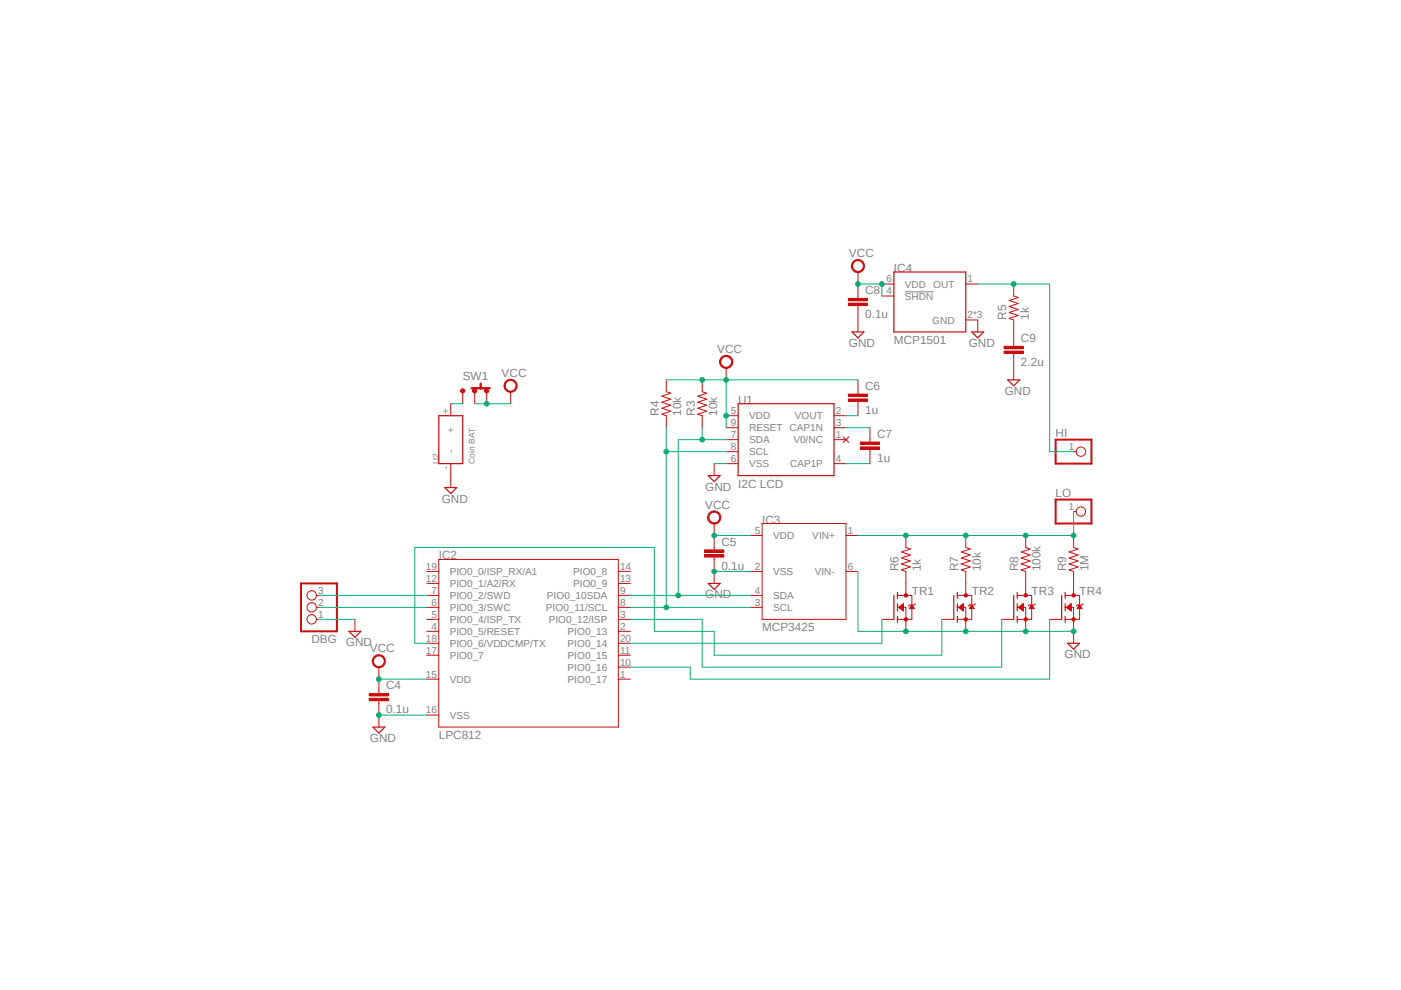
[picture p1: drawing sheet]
<svg xmlns="http://www.w3.org/2000/svg" width="297mm" height="210mm" viewBox="0 0 297 210" stroke-linecap="round" stroke-linejoin="round" font-family="sans-serif">
<path d="M62.7 51.9l171.6 106.1M234.3 51.9l-171.6 106.1" fill="none" stroke="#fff" stroke-width=".21"/>
<path d="M191.9 61.9h6" fill="none" stroke="#808080" stroke-width=".21"/>
<g fill="none" stroke="#c90d0c" stroke-width=".21">
<path d="M93 118.6h38.1v35.6h-38.1zM90.5 121.2h2.5M90.5 123.7h2.5M90.5 126.2h2.5M90.5 128.8h2.5M90.5 131.3h2.5M90.5 133.9h2.5M90.5 136.4h2.5M90.5 138.9h2.5M131.1 121.2h2.5M131.1 123.7h2.5M131.1 126.2h2.5"/>
<path d="M131.1 128.8h2.5M131.1 131.3h2.5M131.1 133.9h2.5M131.1 136.4h2.5M131.1 138.9h2.5M90.5 144h2.5M90.5 151.6h2.5M131.1 141.5h2.5M131.1 144h2.5"/>
</g>
<path d="M79.3 139.2a1.4 1.4 0 0 1 2.2 .3 1.4 1.4 0 0 1-.8 2 1.4 1.4 0 0 1-1.8-1.3h.3a1.15 1.15 0 0 1 1.6-1.1 1.15 1.15 0 0 1 .3 1.9 1.15 1.15 0 0 1-1.9-.5v-.3h-.3z" fill-rule="evenodd" fill="#c90d0c"/>
<path d="M79.3 139.2a1.4 1.4 0 0 1 2.2 .3 1.4 1.4 0 0 1-.8 2 1.4 1.4 0 0 1-1.8-1.3h.3a1.15 1.15 0 0 1 1.6-1.1 1.15 1.15 0 0 1 .3 1.9 1.15 1.15 0 0 1-1.9-.5v-.3h-.3zM80.3 141.5v2.5M80.3 146.5v.5M80.3 148.6v.5" fill="none" stroke="#c90d0c" stroke-width=".21"/>
<path d="M78.3 148.1h4.1v.5h-4.1z" fill-rule="evenodd" fill="#c90d0c"/>
<path d="M78.3 148.1h4.1v.5h-4.1z" fill="none" stroke="#c90d0c" stroke-width=".21"/>
<path d="M78.3 147h4.1v.6h-4.1z" fill-rule="evenodd" fill="#c90d0c"/>
<g fill="none" stroke="#c90d0c" stroke-width=".21">
<path d="M187 60.2h2.5M187 62.8h2.5M204.8 60.2h2.5M204.8 67.8h2.5M151.4 116.1v.5M151.4 118.1v.5M159 113.5h2.6M161.6 111h17.8v20.3h-17.8zM179.4 113.5h2.5M67.1 131.3h.5M67.1 128.8h.5M67.1 126.2h.5"/>
<path d="M75.2 131.3v2.6M159 128.8h2.6M159 126.2h2.6M159 121.2h2.6M179.4 121.2h2.5M78.3 147h4.1v.6h-4.1zM80.3 144v2.5M80.3 149.1v5.1"/>
<circle cx="66.1" cy="131.3" r="1"/>
<circle cx="66.1" cy="128.8" r="1"/>
<circle cx="66.1" cy="126.2" r="1"/>
</g>
<path d="M189.5 57.7h15.3v12.7h-15.3zM74 133.9h2.5l-1.3 1.2zM79.1 154.2h2.5l-1.3 1.2z" fill="none" stroke="#c90d0c" stroke-width=".25"/>
<path d="M63.8 123.7h7.6v10.2h-7.6z" fill="none" stroke="#c90d0c" stroke-width=".42"/>
<path d="M149.4 117.6h4.1v.5h-4.1z" fill-rule="evenodd" fill="#c90d0c"/>
<path d="M149.4 117.6h4.1v.5h-4.1z" fill="none" stroke="#c90d0c" stroke-width=".21"/>
<path d="M149.4 116.6h4.1v.5h-4.1z" fill-rule="evenodd" fill="#c90d0c"/>
<path d="M149.4 116.6h4.1v.5h-4.1zM151.4 113.5v2.6M151.4 118.6v2.6" fill="none" stroke="#c90d0c" stroke-width=".21"/>
<path d="M150.4 108.8a1.4 1.4 0 0 1 2.2 .2 1.4 1.4 0 0 1-.8 2.1 1.4 1.4 0 0 1-1.8-1.4h.3a1.15 1.15 0 0 1 1.6-1.1 1.15 1.15 0 0 1 .3 2 1.15 1.15 0 0 1-1.9-.6v-.3h-.3z" fill-rule="evenodd" fill="#c90d0c"/>
<path d="M150.4 108.8a1.4 1.4 0 0 1 2.2 .2 1.4 1.4 0 0 1-.8 2.1 1.4 1.4 0 0 1-1.8-1.4h.3a1.15 1.15 0 0 1 1.6-1.1 1.15 1.15 0 0 1 .3 2 1.15 1.15 0 0 1-1.9-.6v-.3h-.3zM151.4 111v2.5M151.4 121.2v2.5" fill="none" stroke="#c90d0c" stroke-width=".21"/>
<path d="M150.2 123.7h2.5l-1.3 1.3z" fill="none" stroke="#c90d0c" stroke-width=".25"/>
<path d="M152.9 75.8a1.4 1.4 0 0 1 2.3 .2 1.4 1.4 0 0 1-.8 2.1 1.4 1.4 0 0 1-1.8-1.4h.2a1.15 1.15 0 0 1 1.6-1.1 1.15 1.15 0 0 1 .3 2 1.15 1.15 0 0 1-1.8-.6l-.1-.3h-.2z" fill-rule="evenodd" fill="#c90d0c"/>
<path d="M152.9 75.8a1.4 1.4 0 0 1 2.3 .2 1.4 1.4 0 0 1-.8 2.1 1.4 1.4 0 0 1-1.8-1.4h.2a1.15 1.15 0 0 1 1.6-1.1 1.15 1.15 0 0 1 .3 2 1.15 1.15 0 0 1-1.8-.6l-.1-.3h-.2zM154 78v2.5M181.9 83.1v.5M181.9 85.1v.5" fill="none" stroke="#c90d0c" stroke-width=".21"/>
<path d="M179.9 84.6h4v.5h-4z" fill-rule="evenodd" fill="#c90d0c"/>
<path d="M179.9 84.6h4v.5h-4z" fill="none" stroke="#c90d0c" stroke-width=".21"/>
<path d="M179.9 83.6h4v.5h-4z" fill-rule="evenodd" fill="#c90d0c"/>
<path d="M179.9 83.6h4v.5h-4zM181.9 80.5v2.6M181.9 85.6v2.5M184.4 93.2v.5M184.4 95.2v.6" fill="none" stroke="#c90d0c" stroke-width=".21"/>
<path d="M182.4 94.7h4.1v.5h-4.1z" fill-rule="evenodd" fill="#c90d0c"/>
<path d="M182.4 94.7h4.1v.5h-4.1z" fill="none" stroke="#c90d0c" stroke-width=".21"/>
<path d="M182.4 93.7h4.1v.5h-4.1z" fill-rule="evenodd" fill="#c90d0c"/>
<g fill="none" stroke="#c90d0c" stroke-width=".21">
<path d="M181.9 62.8v.5M181.9 64.8v.5M141.3 80.5v2.6l.9 .3-1.9 .6 1.9 .6-1.9 .7 1.9 .6-1.9 .7 1.9 .6-1.9 .6 1 .3v2.6M148.9 80.5v2.6l.9 .3-1.9 .6 1.9 .6-1.9 .7 1.9 .6-1.9 .7 1.9 .6-1.9 .6 1 .3v2.6M151.4 98.3v2.5M154 93.2h2.5M154 88.1h2.5M154 98.3h2.5M154 95.8h2.5M154 90.7h2.5M176.8 93.2h2.6M176.8 88.1h2.6"/>
<path d="M176.8 98.3h2.6M176.8 90.7h2.6M178.7 92.6l1.3 1.2M180 92.6l-1.3 1.2M182.4 93.7h4.1v.5h-4.1zM184.4 90.7v2.5M184.4 95.8v2.5"/>
</g>
<path d="M156.5 85.6h20.3v15.2h-20.3zM150.2 100.8h2.5l-1.3 1.3z" fill="none" stroke="#c90d0c" stroke-width=".25"/>
<path d="M179.9 64.3h4v.5h-4z" fill-rule="evenodd" fill="#c90d0c"/>
<path d="M179.9 64.3h4v.5h-4z" fill="none" stroke="#c90d0c" stroke-width=".21"/>
<path d="M179.9 63.3h4v.5h-4z" fill-rule="evenodd" fill="#c90d0c"/>
<path d="M179.9 63.3h4v.5h-4zM181.9 60.2v2.6M181.9 65.3v5.1M214.9 72.9v.5M214.9 75v.5" fill="none" stroke="#c90d0c" stroke-width=".21"/>
<path d="M180.6 70.4h2.6l-1.3 1.2z" fill="none" stroke="#c90d0c" stroke-width=".25"/>
<path d="M212.9 74.4h4.1v.6h-4.1z" fill-rule="evenodd" fill="#c90d0c"/>
<path d="M212.9 74.4h4.1v.6h-4.1z" fill="none" stroke="#c90d0c" stroke-width=".21"/>
<path d="M212.9 73.4h4.1v.5h-4.1z" fill-rule="evenodd" fill="#c90d0c"/>
<path d="M207.3 67.8v2.6M212.9 73.4h4.1v.5h-4.1zM214.9 60.2v2.6l1 .3-1.9 .6 1.9 .6-1.9 .7 1.9 .6-1.9 .7 1.9 .6-1.9 .6 .9 .3v5.1M214.9 75.5v5M190.3 128.8h1.8v2.5M190.3 126.2h3v5.1h-3M194.1 128l-.3 .3h-1l-.2 .2" fill="none" stroke="#c90d0c" stroke-width=".21"/>
<path d="M206 70.4h2.6l-1.3 1.2zM213.7 80.5h2.5l-1.3 1.3zM189.5 126.2v5.1M190.3 125.6v1.3M190.3 128v1.5M190.3 130.7v1.3" fill="none" stroke="#c90d0c" stroke-width=".25"/>
<circle cx="192.1" cy="131.3" r=".36" fill="#c90d0c"/>
<circle cx="192.1" cy="131.3" r=".36" fill="none" stroke="#c90d0c" stroke-width=".21"/>
<circle cx="192.1" cy="126.2" r=".36" fill="#c90d0c"/>
<g fill="none" stroke="#c90d0c" stroke-width=".21">
<path d="M187 131.3h2.5M190.5 128.8l1.1-.8v1.5zM190.6 128.8h1M190.7 128.9h.9M190.7 128.6h.9M190.8 129h.8M190.9 128.5h.7M191 129.1h.6M191 128.4h.6M191.2 129.2h.4M191.2 128.3h.4M191.3 129.3h.3"/>
<path d="M191.4 128.1h.2M191.5 129.5h.1M191.5 128h.1M192.1 123.7v2.5M192.1 131.3v2.6M192.9 128.9h.8M193 128.8h.7M193.1 128.6h.5M193.2 128.5h.3M193.2 128.4h.2M193.3 128.3l.5 .7h-1zM193.3 128.3h.1"/>
<path d="M203 126.2h3v5.1h-3M203 128.8h1.8v2.5M206.8 128l-.3 .3h-1l-.2 .2"/>
<circle cx="192.1" cy="126.2" r=".36"/>
</g>
<path d="M202.2 126.2v5.1M203 125.6v1.3M203 128v1.5M203 130.7v1.3" fill="none" stroke="#c90d0c" stroke-width=".25"/>
<circle cx="204.8" cy="131.3" r=".36" fill="#c90d0c"/>
<circle cx="204.8" cy="131.3" r=".36" fill="none" stroke="#c90d0c" stroke-width=".21"/>
<circle cx="204.8" cy="126.2" r=".36" fill="#c90d0c"/>
<g fill="none" stroke="#c90d0c" stroke-width=".21">
<path d="M199.7 131.3h2.5M203.2 128.8l1.1-.8v1.5zM203.3 128.8h1M203.4 128.9h.9M203.4 128.6h.9M203.5 129h.8M203.6 128.5h.7M203.7 129.1h.6M203.7 128.4h.6M203.9 129.2h.4M203.9 128.3h.4M204 129.3h.3"/>
<path d="M204.1 128.1h.2M204.2 129.5h.1M204.2 128h.1M204.8 123.7v2.5M204.8 131.3v2.6M205.6 128.9h.8M205.7 128.8h.7M205.8 128.6h.5M205.9 128.5h.3M205.9 128.4h.2M206 128.3h.1M206 128.3l.5 .7h-1z"/>
<path d="M215.7 126.2h3v5.1h-3M215.7 128.8h1.8v2.5M219.5 128l-.3 .3h-1l-.2 .2"/>
<circle cx="204.8" cy="126.2" r=".36"/>
</g>
<path d="M214.9 126.2v5.1M215.7 125.6v1.3M215.7 128v1.5M215.7 130.7v1.3" fill="none" stroke="#c90d0c" stroke-width=".25"/>
<circle cx="217.5" cy="131.3" r=".36" fill="#c90d0c"/>
<circle cx="217.5" cy="131.3" r=".36" fill="none" stroke="#c90d0c" stroke-width=".21"/>
<circle cx="217.5" cy="126.2" r=".36" fill="#c90d0c"/>
<g fill="none" stroke="#c90d0c" stroke-width=".21">
<path d="M212.4 131.3h2.5M215.9 128.8l1.1-.8v1.5zM216 128.8h1M216.1 128.9h.9M216.1 128.6h.9M216.2 129h.8M216.3 128.5h.7M216.4 129.1h.6M216.4 128.4h.6M216.6 129.2h.4M216.6 128.3h.4M216.7 129.3h.3"/>
<path d="M216.8 128.1h.2M216.9 129.5h.1M216.9 128h.1M217.5 123.7v2.5M217.5 131.3v2.6M218.3 128.9h.8M218.4 128.8h.7M218.5 128.6h.5M218.6 128.5h.3M218.6 128.4h.2M218.7 128.3h.1M218.7 128.3l.5 .7h-1z"/>
<path d="M225.8 126.2h3.1v5.1h-3.1M225.8 128.8h1.8v2.5M229.6 128l-.2 .3h-1l-.3 .2"/>
<circle cx="217.5" cy="126.2" r=".36"/>
</g>
<path d="M225.1 126.2v5.1M225.8 125.6v1.3M225.8 128v1.5M225.8 130.7v1.3" fill="none" stroke="#c90d0c" stroke-width=".25"/>
<circle cx="227.6" cy="131.3" r=".36" fill="#c90d0c"/>
<circle cx="227.6" cy="131.3" r=".36" fill="none" stroke="#c90d0c" stroke-width=".21"/>
<circle cx="227.6" cy="126.2" r=".36" fill="#c90d0c"/>
<g fill="none" stroke="#c90d0c" stroke-width=".21">
<path d="M192.1 113.5v2.6l.9 .3-1.9 .6 1.9 .7-1.9 .6 1.9 .6-1.9 .7 1.9 .6-1.9 .6 1 .4v2.5M204.8 113.5v2.6l.9 .3-1.9 .6 1.9 .7-1.9 .6 1.9 .6-1.9 .7 1.9 .6-1.9 .6 1 .4v2.5M217.5 113.5v2.6l.9 .3-1.9 .6 1.9 .7-1.9 .6 1.9 .6-1.9 .7 1.9 .6-1.9 .6 1 .4v2.5M227.6 113.5v2.6l1 .3-1.9 .6 1.9 .7-1.9 .6 1.9 .6-1.9 .7 1.9 .6-1.9 .6 .9 .4v5M222.5 131.3h2.6M226.1 128.8h1M226.1 128.8l1-.8v1.5zM226.2 128.9h.9M226.3 128.6h.8M226.4 129h.7M226.4 128.5h.7M226.5 129.1h.6"/>
<path d="M226.6 128.4h.5M226.7 129.2h.4M226.8 128.3h.3M226.9 129.3h.2M226.9 128.1h.2M227 129.5h.1M227.1 128h.1M227.6 131.3v5.1M228.5 128.9h.8M228.6 128.8h.6M228.6 128.6h.5M228.7 128.5h.3"/>
<path d="M228.8 128.4h.2M228.9 128.3h.1M228.9 128.3l.5 .7h-1z"/>
<circle cx="227.6" cy="126.2" r=".36"/>
</g>
<path d="M226.4 136.4h2.5l-1.3 1.2z" fill="none" stroke="#c90d0c" stroke-width=".25"/>
<path d="M180.9 55.5a1.39 1.39 0 0 1 2.2 .2 1.39 1.39 0 0 1-.8 2.1 1.39 1.39 0 0 1-1.8-1.4h.3a1.15 1.15 0 0 1 1.6-1.1 1.15 1.15 0 0 1 .3 1.9 1.15 1.15 0 0 1-1.9-.5v-.3h-.3z" fill-rule="evenodd" fill="#c90d0c"/>
<path d="M180.9 55.5a1.39 1.39 0 0 1 2.2 .2 1.39 1.39 0 0 1-.8 2.1 1.39 1.39 0 0 1-1.8-1.4h.3a1.15 1.15 0 0 1 1.6-1.1 1.15 1.15 0 0 1 .3 1.9 1.15 1.15 0 0 1-1.9-.5v-.3h-.3zM181.9 57.7v2.5M95.6 85.6v2.5M95.6 98.3v2.5" fill="none" stroke="#c90d0c" stroke-width=".21"/>
<path d="M93 88.1h5.1v10.2h-5.1z" fill="none" stroke="#c90d0c" stroke-width=".25"/>
<path d="M102.9 82.5a.44 .44 0 0 1 .7 .2 .44 .44 0 0 1-.3 .6 .44 .44 0 0 1-.6-.4h.3a.19 .19 0 0 1 .3-.2 .19 .19 0 0 1 0 .3 .19 .19 0 0 1-.3 0l-.3-.1z" fill-rule="evenodd" fill="#c90d0c"/>
<path d="M102.9 82.5a.44 .44 0 0 1 .7 .2 .44 .44 0 0 1-.3 .6 .44 .44 0 0 1-.6-.4h.3a.19 .19 0 0 1 .3-.2 .19 .19 0 0 1 0 .3 .19 .19 0 0 1-.3 0l-.3-.1z" fill="none" stroke="#c90d0c" stroke-width=".21"/>
<path d="M100.4 82.5a.44 .44 0 0 1 .6 .2 .44 .44 0 0 1-.3 .6 .44 .44 0 0 1-.5-.4h.3a.2 .2 0 0 1 .2-.2 .2 .2 0 0 1 .1 .3 .2 .2 0 0 1-.3 0l-.3-.1z" fill-rule="evenodd" fill="#c90d0c"/>
<path d="M100.4 82.5a.44 .44 0 0 1 .6 .2 .44 .44 0 0 1-.3 .6 .44 .44 0 0 1-.5-.4h.3a.2 .2 0 0 1 .2-.2 .2 .2 0 0 1 .1 .3 .2 .2 0 0 1-.3 0l-.3-.1z" fill="none" stroke="#c90d0c" stroke-width=".21"/>
<path d="M97.9 82.5a.44 .44 0 0 1 .6 .2 .44 .44 0 0 1-.3 .6 .44 .44 0 0 1-.5-.4h.2a.2 .2 0 0 1 .3-.2 .2 .2 0 0 1 .1 .3 .2 .2 0 0 1-.4 0l-.2-.1z" fill-rule="evenodd" fill="#c90d0c"/>
<path d="M97.9 82.5a.44 .44 0 0 1 .6 .2 .44 .44 0 0 1-.3 .6 .44 .44 0 0 1-.5-.4h.2a.2 .2 0 0 1 .3-.2 .2 .2 0 0 1 .1 .3 .2 .2 0 0 1-.4 0l-.2-.1zM98.1 83.1v2.5M100.6 83.1v2.5M103.2 83.1v2.5M95.6 100.8v2.6" fill="none" stroke="#c90d0c" stroke-width=".21"/>
<path d="M100 82.3h3.8M101.9 81.4v.9" fill="none" stroke="#c90d0c" stroke-width=".51"/>
<path d="M94.3 103.4h2.5l-1.2 1.2z" fill="none" stroke="#c90d0c" stroke-width=".25"/>
<path d="M107.2 80.8a1.4 1.4 0 0 1 2.3 .3 1.4 1.4 0 0 1-.9 2 1.4 1.4 0 0 1-1.7-1.3h.2a1.14 1.14 0 0 1 1.7-.9 1.14 1.14 0 0 1 .1 1.9 1.14 1.14 0 0 1-1.8-.7v-.3h-.2z" fill-rule="evenodd" fill="#c90d0c"/>
<g fill="none" stroke="#c90d0c" stroke-width=".21">
<path d="M107.2 80.8a1.4 1.4 0 0 1 2.3 .3 1.4 1.4 0 0 1-.9 2 1.4 1.4 0 0 1-1.7-1.3h.2a1.14 1.14 0 0 1 1.7-.9 1.14 1.14 0 0 1 .1 1.9 1.14 1.14 0 0 1-1.8-.7v-.3h-.2zM108.3 83.1v2.5M227.6 95.8h.6M227.6 108.5h.6"/>
<circle cx="229.2" cy="95.8" r="1"/>
<circle cx="229.2" cy="108.5" r="1"/>
</g>
<path d="M223.8 93.2h7.6v5.1h-7.6zM223.8 105.9h7.6v5.1h-7.6z" fill="none" stroke="#c90d0c" stroke-width=".42"/>
<path d="M80.3 151.6h10.2" fill="none" stroke="#0dab76" stroke-width=".21"/>
<circle cx="80.3" cy="151.6" r=".51" fill="#0dab76"/>
<g fill="none" stroke="#0dab76" stroke-width=".21">
<path d="M67.6 131.3h7.6M151.4 121.2h7.6"/>
<circle cx="80.3" cy="151.6" r=".51"/>
</g>
<circle cx="151.4" cy="121.2" r=".51" fill="#0dab76"/>
<g fill="none" stroke="#0dab76" stroke-width=".21">
<path d="M151.4 98.3h2.6M204.8 133.9h22.8"/>
<circle cx="151.4" cy="121.2" r=".51"/>
</g>
<circle cx="217.5" cy="133.9" r=".51" fill="#0dab76"/>
<g fill="none" stroke="#0dab76" stroke-width=".21">
<path d="M192.1 133.9h12.7"/>
<circle cx="217.5" cy="133.9" r=".51"/>
</g>
<circle cx="204.8" cy="133.9" r=".51" fill="#0dab76"/>
<g fill="none" stroke="#0dab76" stroke-width=".21">
<path d="M181.9 133.9h10.2"/>
<circle cx="204.8" cy="133.9" r=".51"/>
</g>
<circle cx="192.1" cy="133.9" r=".51" fill="#0dab76"/>
<g fill="none" stroke="#0dab76" stroke-width=".21">
<path d="M181.9 121.2v12.7"/>
<circle cx="192.1" cy="133.9" r=".51"/>
</g>
<circle cx="227.6" cy="133.9" r=".51" fill="#0dab76"/>
<g fill="none" stroke="#0dab76" stroke-width=".21">
<path d="M80.3 144h10.2"/>
<circle cx="227.6" cy="133.9" r=".51"/>
</g>
<circle cx="80.3" cy="144" r=".51" fill="#0dab76"/>
<g fill="none" stroke="#0dab76" stroke-width=".21">
<path d="M151.4 113.5h7.6"/>
<circle cx="80.3" cy="144" r=".51"/>
</g>
<circle cx="151.4" cy="113.5" r=".51" fill="#0dab76"/>
<g fill="none" stroke="#0dab76" stroke-width=".21">
<path d="M181.9 80.5h-27.9v7.6"/>
<circle cx="151.4" cy="113.5" r=".51"/>
</g>
<circle cx="154" cy="80.5" r=".51" fill="#0dab76"/>
<g fill="none" stroke="#0dab76" stroke-width=".21">
<path d="M154 88.1v2.6"/>
<circle cx="154" cy="80.5" r=".51"/>
</g>
<circle cx="154" cy="88.1" r=".51" fill="#0dab76"/>
<g fill="none" stroke="#0dab76" stroke-width=".21">
<path d="M141.3 80.5h7.6"/>
<circle cx="154" cy="88.1" r=".51"/>
</g>
<circle cx="148.9" cy="80.5" r=".51" fill="#0dab76"/>
<g fill="none" stroke="#0dab76" stroke-width=".21">
<path d="M187 60.2v2.6M148.9 80.5h5.1"/>
<circle cx="148.9" cy="80.5" r=".51"/>
</g>
<circle cx="187" cy="60.2" r=".51" fill="#0dab76"/>
<g fill="none" stroke="#0dab76" stroke-width=".21">
<path d="M181.9 60.2h5.1"/>
<circle cx="187" cy="60.2" r=".51"/>
</g>
<circle cx="181.9" cy="60.2" r=".51" fill="#0dab76"/>
<g fill="none" stroke="#0dab76" stroke-width=".21">
<path d="M100.6 85.6h7.7"/>
<circle cx="181.9" cy="60.2" r=".51"/>
</g>
<circle cx="103.2" cy="85.6" r=".51" fill="#0dab76"/>
<g fill="none" stroke="#0dab76" stroke-width=".21">
<path d="M143.8 93.2h10.2M148.9 90.7v2.5M179.4 90.7h5M179.4 98.3h5M179.4 88.1h2.5M67.6 126.2h22.9M67.6 128.8h22.9"/>
<circle cx="103.2" cy="85.6" r=".51"/>
</g>
<circle cx="148.9" cy="93.2" r=".51" fill="#0dab76"/>
<g fill="none" stroke="#0dab76" stroke-width=".21">
<path d="M143.8 93.2v33M133.6 126.2h25.4"/>
<circle cx="148.9" cy="93.2" r=".51"/>
</g>
<circle cx="143.8" cy="126.2" r=".51" fill="#0dab76"/>
<g fill="none" stroke="#0dab76" stroke-width=".21">
<path d="M141.3 90.7v5.1h12.7"/>
<circle cx="143.8" cy="126.2" r=".51"/>
</g>
<circle cx="141.3" cy="95.8" r=".51" fill="#0dab76"/>
<g fill="none" stroke="#0dab76" stroke-width=".21">
<path d="M141.3 95.8v33M133.6 128.8h25.4"/>
<circle cx="141.3" cy="95.8" r=".51"/>
</g>
<circle cx="141.3" cy="128.8" r=".51" fill="#0dab76"/>
<g fill="none" stroke="#0dab76" stroke-width=".21">
<path d="M207.3 60.2h15.2M222.5 95.8h5.1"/>
<circle cx="141.3" cy="128.8" r=".51"/>
</g>
<circle cx="214.9" cy="60.2" r=".51" fill="#0dab76"/>
<g fill="none" stroke="#0dab76" stroke-width=".21">
<path d="M222.5 60.2v35.6M181.9 113.5h22.9M133.6 131.3h15.3v10.2h63.5v-10.2M187 131.3v5.1h-53.4M199.7 131.3v7.6h-48.3v-5h-12.7v-17.8h-50.8v20.3h2.6M222.5 131.3v12.7h-76.2v-2.5h-12.7"/>
<circle cx="214.9" cy="60.2" r=".51"/>
</g>
<circle cx="192.1" cy="113.5" r=".51" fill="#0dab76"/>
<g fill="none" stroke="#0dab76" stroke-width=".21">
<path d="M204.8 113.5h12.7"/>
<circle cx="192.1" cy="113.5" r=".51"/>
</g>
<circle cx="204.8" cy="113.5" r=".51" fill="#0dab76"/>
<g fill="none" stroke="#0dab76" stroke-width=".21">
<path d="M217.5 113.5h10.1"/>
<circle cx="204.8" cy="113.5" r=".51"/>
</g>
<circle cx="217.5" cy="113.5" r=".51" fill="#0dab76"/>
<g fill="none" stroke="#0dab76" stroke-width=".21">
<path d="M227.6 108.5v5"/>
<circle cx="217.5" cy="113.5" r=".51"/>
</g>
<circle cx="227.6" cy="113.5" r=".51" fill="#0dab76"/>
<g fill="none" stroke="#0dab76" stroke-width=".21">
<path d="M95.6 85.6h2.5"/>
<circle cx="227.6" cy="113.5" r=".51"/>
</g>
<g font-size="2.5" fill="#808080">
<text x="180" y="54.5">VCC</text>
<text x="189.5" y="57.7">IC4</text>
<text x="183.4" y="62.4">C8</text>
<text x="183.4" y="67.5">0.1u</text>
<text x="213.3" y="67.8" transform="rotate(-90 213.3 67.8)">R5</text>
<text x="218.1" y="67.8" transform="rotate(-90 218.1 67.8)">1k</text>
<text x="152.1" y="74.8">VCC</text>
<text x="180" y="73.6">GND</text>
<text x="189.5" y="72.9">MCP1501</text>
<text x="205.4" y="73.6">GND</text>
<text x="216.4" y="77.6">2.2u</text>
<text x="216.4" y="72.5">C9</text>
<text x="98.1" y="80.5">SW1</text>
<text x="106.4" y="79.9">VCC</text>
<text x="183.4" y="82.7">C6</text>
<text x="213" y="83.7">GND</text>
<text x="139.7" y="88.1" transform="rotate(-90 139.7 88.1)">R4</text>
<text x="144.4" y="88.1" transform="rotate(-90 144.4 88.1)">10k</text>
<text x="147.3" y="88.1" transform="rotate(-90 147.3 88.1)">R3</text>
<text x="152.1" y="88.1" transform="rotate(-90 152.1 88.1)">10k</text>
<text x="156.5" y="85.6">U1</text>
<text x="183.4" y="87.8">1u</text>
<text x="186" y="92.8">C7</text>
<text x="223.8" y="92.6">HI</text>
<text x="186" y="97.9">1u</text>
<text x="93.7" y="106.6">GND</text>
<text x="149.5" y="107.8">VCC</text>
<text x="149.5" y="104">GND</text>
<text x="156.5" y="103.4">I2C LCD</text>
<text x="223.8" y="105.3">LO</text>
<text x="161.6" y="111">IC3</text>
<text x="93" y="118.6">IC2</text>
<text x="152.9" y="115.7">C5</text>
<text x="152.9" y="120.8">0.1u</text>
<text x="190.5" y="121.2" transform="rotate(-90 190.5 121.2)">R6</text>
<text x="195.2" y="121.2" transform="rotate(-90 195.2 121.2)">1k</text>
<text x="203.2" y="121.2" transform="rotate(-90 203.2 121.2)">R7</text>
<text x="207.9" y="121.2" transform="rotate(-90 207.9 121.2)">10k</text>
<text x="215.9" y="121.2" transform="rotate(-90 215.9 121.2)">R8</text>
<text x="220.6" y="121.2" transform="rotate(-90 220.6 121.2)">100k</text>
<text x="226" y="121.2" transform="rotate(-90 226 121.2)">R9</text>
<text x="230.8" y="121.2" transform="rotate(-90 230.8 121.2)">1M</text>
<text x="149.5" y="126.9">GND</text>
<text x="193.3" y="126.2">TR1</text>
<text x="206" y="126.2">TR2</text>
<text x="218.7" y="126.2">TR3</text>
<text x="228.9" y="126.2">TR4</text>
<text x="66" y="136.3">DBG</text>
<text x="73.3" y="137">GND</text>
<text x="161.6" y="133.9">MCP3425</text>
<text x="78.4" y="138.3">VCC</text>
<text x="225.7" y="139.6">GND</text>
<text x="81.8" y="146.2">C4</text>
<text x="81.8" y="151.2">0.1u</text>
<text x="78.4" y="157.3">GND</text>
<text x="93" y="156.7">LPC812</text>
</g>
<g font-size="2.1" fill="#808080">
<text x="188" y="59.9">6</text>
<text x="205.1" y="59.9">1</text>
<text x="188" y="62.4">4</text>
<text x="191.9" y="61">VDD</text>
<text x="191.9" y="63.5">SHDN</text>
<text x="197.9" y="61">OUT</text>
<text x="197.7" y="68.6">GND</text>
<text x="205.1" y="67.5">2*3</text>
<text x="95.2" y="87.8" transform="rotate(-90 95.2 87.8)">+</text>
<text x="155" y="87.8">5</text>
<text x="158.9" y="88.9">VDD</text>
<text x="168.5" y="88.9">VOUT</text>
<text x="177.2" y="87.8">2</text>
<text x="96.3" y="96" transform="rotate(-90 96.3 96)">-</text>
<text x="96.3" y="91.7" transform="rotate(-90 96.3 91.7)">+</text>
<text x="155" y="92.9">7</text>
<text x="155" y="95.4">8</text>
<text x="155" y="90.3">9</text>
<text x="158.9" y="94">SDA</text>
<text x="158.9" y="91.4">RESET CAP1N</text>
<text x="168.2" y="94">V0/NC</text>
<text x="177.2" y="92.9">1</text>
<text x="177.2" y="90.3">3</text>
<text x="226.6" y="95.4">1</text>
<text x="95.2" y="99.4" transform="rotate(-90 95.2 99.4)">-</text>
<text x="155" y="97.9">6</text>
<text x="158.9" y="99.1">VSS</text>
<text x="158.9" y="96.5">SCL</text>
<text x="167.5" y="99.1">CAP1P</text>
<text x="177.2" y="97.9">4</text>
<text x="160" y="113.2">5</text>
<text x="179.7" y="113.2">1</text>
<text x="226.6" y="108.1">1</text>
<text x="163.9" y="114.3">VDD</text>
<text x="172.2" y="114.3">VIN+</text>
<text x="67.4" y="125.9">3</text>
<text x="90.3" y="120.8">19</text>
<text x="90.3" y="123.3">12</text>
<text x="91.5" y="125.9">7</text>
<text x="95.4" y="121.9">PIO0_0/ISP_RX/A1</text>
<text x="95.4" y="124.5">PIO0_1/A2/RX</text>
<text x="121.5" y="121.9">PIO0_8</text>
<text x="121.5" y="124.5">PIO0_9</text>
<text x="131.5" y="120.8">14</text>
<text x="131.5" y="123.3">13</text>
<text x="131.5" y="125.9">9</text>
<text x="160" y="120.8">2</text>
<text x="160" y="125.9">4</text>
<text x="163.9" y="121.9">VSS</text>
<text x="172.8" y="121.9">VIN-</text>
<text x="179.7" y="120.8">6</text>
<text x="67.4" y="131">1</text>
<text x="67.4" y="128.4">2</text>
<text x="91.5" y="128.4">6</text>
<text x="91.5" y="131">5</text>
<text x="95.4" y="127">PIO0_2/SWD</text>
<text x="95.4" y="129.5">PIO0_3/SWC</text>
<text x="115.8" y="129.5">PIO0_11/SCL</text>
<text x="116" y="127">PIO0_10SDA</text>
<text x="131.5" y="131">3</text>
<text x="131.5" y="128.4">8</text>
<text x="160" y="128.4">3</text>
<text x="163.9" y="127">SDA</text>
<text x="163.9" y="129.5">SCL</text>
<text x="90.3" y="136">18</text>
<text x="91.5" y="133.5">4</text>
<text x="95.4" y="132.1">PIO0_4/ISP_TX</text>
<text x="95.4" y="134.6">PIO0_5/RESET</text>
<text x="95.4" y="137.2">PIO0_6/VDDCMP/TX</text>
<text x="116.3" y="132.1">PIO0_12/ISP</text>
<text x="120.4" y="134.6">PIO0_13</text>
<text x="120.4" y="137.2">PIO0_14</text>
<text x="131.5" y="133.5">2</text>
<text x="131.5" y="136">20</text>
<text x="90.3" y="143.7">15</text>
<text x="90.3" y="138.6">17</text>
<text x="95.4" y="139.7">PIO0_7</text>
<text x="120.4" y="139.7">PIO0_15</text>
<text x="120.4" y="142.2">PIO0_16</text>
<text x="131.5" y="138.6">11</text>
<text x="131.5" y="141.1">10</text>
<text x="131.5" y="143.7">1</text>
<text x="95.4" y="144.8">VDD</text>
<text x="120.4" y="144.8">PIO0_17</text>
<text x="90.3" y="151.3">16</text>
<text x="95.4" y="152.4">VSS</text>
</g>
<g font-size="1.8" fill="#808080">
<text x="93" y="98.3" transform="rotate(-90 93 98.3)">U2</text>
<text x="100.6" y="98.3" transform="rotate(-90 100.6 98.3)">Coin BAT</text>
</g>
</svg>
